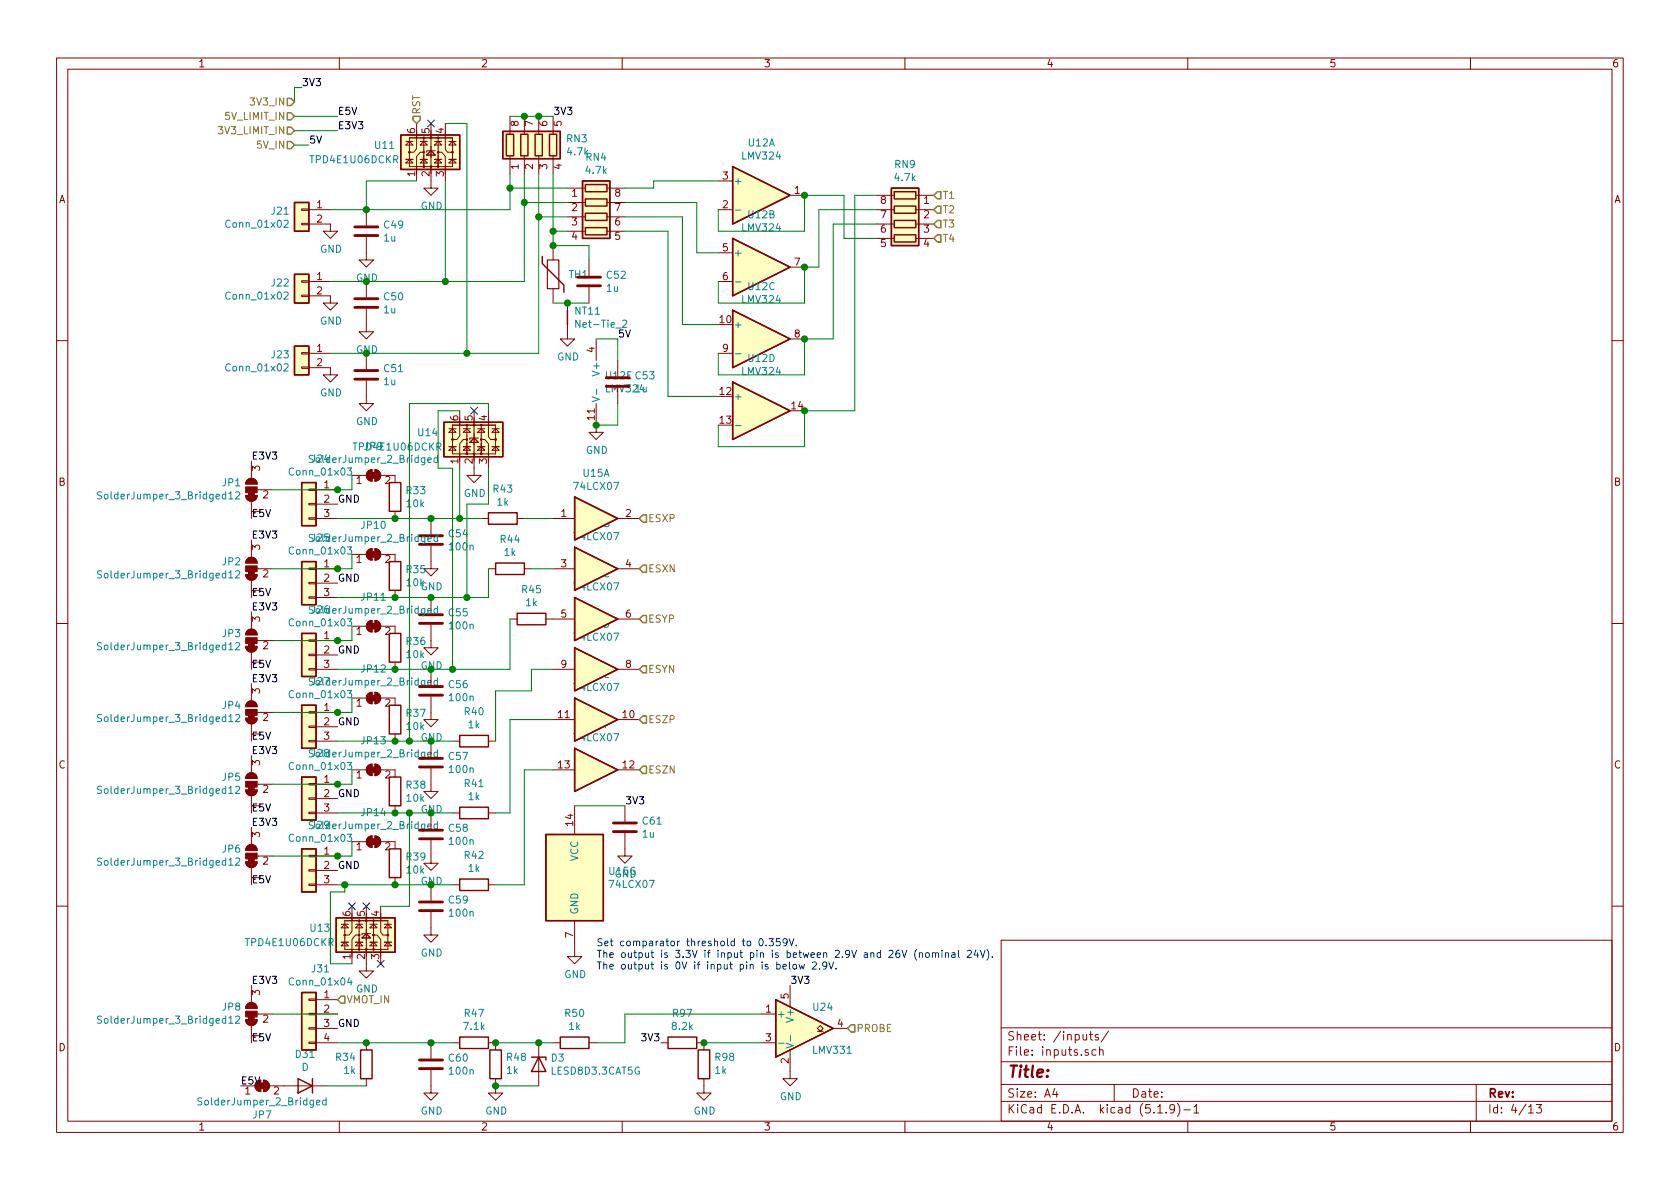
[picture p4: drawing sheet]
<svg xmlns="http://www.w3.org/2000/svg" width="297mm" height="210mm" viewBox="0 0 297 210" stroke-linecap="round" stroke-linejoin="round" font-family="sans-serif">
<g fill="none" stroke="#840000" stroke-width=".18">
<path d="M10 10.3h277v189.9h-277zM12 12.2h273v186.1h-273zM60 10.3v1.9M110 10.3v1.9M160 10.3v1.9M210 10.3v1.9M260 10.3v1.9M53.3 39.5h1.3v.2h-1.3zM53.3 37h1.3v.2h-1.3zM54.6 39.6h3.8v1.3h1.3l-1.3 1.3-1.3-1.3h1.3M54.6 37.1h3.8M64.8 37.1v2.8"/>
<path d="M71.8 28.2h1.2M71.8 25h1.2M72.4 28.2l.6 .6h-1.2zM72.4 25l.6 .6h-1.2zM72.4 24.4h7.6v5.1h-7.6zM73.7 23.1v3.2l-.5 .6h-.9M73.7 21.8v2.6M73.7 29.5v2.5M74.3 25.6l.6-.6 .7 .6zM74.3 28.2h1.3M74.3 25h1.3M74.9 26.9h-.6l-.6 .8v3"/>
<path d="M74.9 28.2l.7 .6h-1.3zM74.9 24.4v5.1M76.2 26.7l.8 .7h-1.6zM76.2 21.8v11.5h1.3l-1.3 1.2-1.3-1.2h1.3M76.8 28.2h1.3M76.8 25h1.3M77 26.7h-1.6v.2M77.3 26.9h.8l.6 .8v3M77.5 28.2l.6 .6h-1.3zM77.5 25l.6 .6h-1.3zM77.5 24.4v5.1M78.7 23.1v3.3l.4 .5h.9"/>
<path d="M78.7 21.8v2.6M78.7 29.5v2.5M79.4 28.2h1.2M79.4 25h1.2M80 28.2l.6 .6h-1.2zM80 25l.6 .6h-1.2zM90.2 20.6v3.1M90.2 27.6v3.1M92.7 20.6v3.1M92.7 27.6v3.1M95.2 20.6v3.1M95.2 27.6v3.1"/>
<path d="M97.8 20.6v3.1M97.8 27.6v3.1M100.3 33.3h3.2M100.3 35.8h3.2M100.3 38.3h3.2M107.3 33.3h3.2M107.3 35.8h3.2M107.3 38.3h3.2M127 37.1h2.5M127 32h2.5M139.7 34.5h2.5M154.9 34.5h3.2"/>
<path d="M154.9 37.1h3.2M154.9 39.6h3.2M161.9 34.5h3.2M161.9 37.1h3.2M161.9 39.6h3.2M53.3 52.2h1.3v.2h-1.3zM53.3 49.7h1.3v.2h-1.3zM54.6 52.3h3.8v1.3h1.3l-1.3 1.3-1.3-1.3h1.3M54.6 49.8h3.8M64.8 54.6v4.1h1.2l-1.2 1.2-1.3-1.2h1.3M64.8 41.9v4.1h1.2l-1.2 1.2-1.3-1.2h1.3M64.8 49.8v2.8"/>
<path d="M97.8 43.4v2.6M97.8 51v2.6M100.3 53.6v6.3h1.3l-1.3 1.3-1.2-1.3h1.2M100.3 40.9h3.2M104.1 46v2.8M104.1 50.8v2.8M105.4 59.9v3.8M107.3 40.9h3.2M127 44.7h2.5M127 49.8h2.5M139.7 47.2h2.5M139.7 59.9h2.5"/>
<path d="M154.9 42.2h3.2M161.9 42.2h3.2M10 60.2h2M53.3 64.9h1.3v.2h-1.3zM53.3 62.4h1.3v.2h-1.3zM54.6 65h3.8v1.3h1.3l-1.3 1.3-1.3-1.3h1.3M54.6 62.5h3.8M64.8 67.3v4.1h1.2l-1.2 1.2-1.3-1.2h1.3M64.8 62.5v2.8M79.4 79h1.2M79.4 75.8h1.2M80 79l.6 .6h-1.2z"/>
<path d="M80 75.8l.6 .6h-1.2zM80 75.2h7.6v5.1h-7.6zM81.3 73.9v3.2l-.5 .6h-.9M81.3 72.6v2.6M81.9 79h1.3M81.9 75.8h1.3M82.5 77.7h-.6l-.6 .8v3M82.5 79l.7 .6h-1.3zM82.5 75.8l.7 .6h-1.3zM82.5 75.2v5.1M83.1 78.2l.7-.7 .8 .7zM83.8 72.6v11.5h1.3l-1.3 1.2-1.3-1.2h1.3"/>
<path d="M84.5 76.4l.6-.6 .6 .6zM84.5 79h1.2M84.5 75.8h1.2M84.6 77.5h-1.5v.2M85 77.7h.7l.7 .8v3M85.1 79l.6 .6h-1.2zM85.1 75.2v5.1M86.4 73.9v3.3l.3 .5h.9M86.4 72.6v2.6M87 79h1.3M87 75.8h1.3M87.6 79l.7 .6h-1.3z"/>
<path d="M87.6 75.8l.7 .6h-1.3zM105.4 71.4v5h1.3l-1.3 1.3-1.3-1.3h1.3M109.2 63.7v2.8M109.2 68.6v2.8M127 62.5h2.5M285 60.2h2M43.4 87.6h2.1a1.02 1.02 0 0 1-1.1 1 1.02 1.02 0 0 1-1-1zM43.7 98.9a1.02 1.02 0 0 1 1.1-.3 1.02 1.02 0 0 1 .7 1h-2.1zM43.7 84.9a1.02 1.02 0 0 1 1.1-.3 1.02 1.02 0 0 1 .7 1h-2.1zM44.4 81.5v3.1M44.4 88.6v3.1M44.4 95.5v3"/>
<path d="M45.5 86.6h2.8M54.6 91.6h1.3v.2h-1.3zM54.6 86.5h1.3v.2h-1.3zM54.6 89h1.3v.3h-1.3zM55.9 86.6h3.8M55.9 89.1h3.8M55.9 91.7h3.8M62.2 98h2.6M62.2 84.1h2.6M65 97.4l.4-.3 .4-.1v2.1a1.03 1.03 0 0 1-.9-.6 1.03 1.03 0 0 1 .1-1.1zM65 83.4l.4-.3h.4v2a1.03 1.03 0 0 1-.9-.6 1.03 1.03 0 0 1 .1-1.1zM66.3 97a1.02 1.02 0 0 1 1 1 1.02 1.02 0 0 1-1 1.1z"/>
<path d="M66.3 83.1a1.02 1.02 0 0 1 1 1 1.02 1.02 0 0 1-1 1zM67.3 84.1h2.5v1.2M67.3 98h2.5v1.3M69.8 90.4v1.3M76.2 96.5v4.1h1.3l-1.3 1.2-1.3-1.2h1.3M76.2 91.7v2.8M81.3 80.3v2.5M85.1 91.7h1.3M86.4 80.3v2.5M91.4 91.7h1.3M97.8 91.7h3.8M109.2 91.7h3.8"/>
<path d="M10 110.3h2M43.4 114.3h2.1a1.02 1.02 0 0 1-1.1 1 1.02 1.02 0 0 1-1-1zM43.4 101.6h2.1a1.02 1.02 0 0 1-1.1 1 1.02 1.02 0 0 1-1-1zM43.7 111.6a1.02 1.02 0 0 1 1.1-.3 1.02 1.02 0 0 1 .7 1h-2.1zM44.4 102.6v3.1M44.4 108.2v3M44.4 115.3v3.1M45.5 100.6h2.8M45.5 113.3h2.8M54.6 105.5h1.3v.3h-1.3zM54.6 100.5h1.3v.2h-1.3zM54.6 103h1.3v.2h-1.3z"/>
<path d="M54.6 118.2h1.3v.3h-1.3zM54.6 113.2h1.3v.2h-1.3zM54.6 115.7h1.3v.2h-1.3zM55.9 100.6h3.8M55.9 103.1h3.8M55.9 105.7h3.8M55.9 113.3h3.8M55.9 115.8h3.8M55.9 118.4h3.8M62.2 110.7h2.6M65 110.1l.4-.3 .4-.1v2.1a1.03 1.03 0 0 1-.9-.6 1.03 1.03 0 0 1 .1-1.1zM66.3 109.7a1.02 1.02 0 0 1 1 1 1.02 1.02 0 0 1-1 1.1z"/>
<path d="M67.3 110.7h2.5v1.3M69.8 104.4v1.3M69.8 117.1v1.3M76.2 110.5v4h1.3l-1.3 1.3-1.3-1.3h1.3M76.2 105.7v2.8M76.2 118.4v2.8M86.4 100.6h1.2M90.2 109.5h1.2M92.7 100.6h1.3M96.5 109.5h5.1M97.8 100.6h3.8M97.8 118.4h3.8"/>
<path d="M109.2 100.6h3.8M109.2 118.4h3.8M109.2 109.5h3.8M285 110.3h2M43.4 139.7h2.1a1.02 1.02 0 0 1-1.1 1 1.02 1.02 0 0 1-1-1zM43.4 127h2.1a1.02 1.02 0 0 1-1.1 1 1.02 1.02 0 0 1-1-1zM43.7 124.3a1.02 1.02 0 0 1 1.1-.3 1.02 1.02 0 0 1 .7 1h-2.1zM43.8 136.9a1.03 1.03 0 0 1 1.1-.2 1.03 1.03 0 0 1 .6 1h-2.1l.1-.4zM44.4 120.9v3M44.4 128v3.1M44.4 133.6v3M45.5 126h2.8"/>
<path d="M45.5 138.7h2.8M54.6 130.9h1.3v.3h-1.3zM54.6 125.9h1.3v.2h-1.3zM54.6 128.4h1.3v.2h-1.3zM54.6 138.6h1.3v.2h-1.3zM55.9 126h3.8M55.9 128.5h3.8M55.9 131.1h3.8M55.9 138.7h3.8M62.2 136.1h2.6M62.2 123.4h2.6M65 135.5l.4-.3 .4-.1v2.1a1.03 1.03 0 0 1-.9-.6 1.03 1.03 0 0 1 .1-1.1z"/>
<path d="M65 122.8l.4-.3 .4-.1v2.1a1.03 1.03 0 0 1-.9-.6 1.03 1.03 0 0 1 .1-1.1zM66.3 135.1a1.02 1.02 0 0 1 1 1 1.02 1.02 0 0 1-1 1.1zM66.3 122.4a1.02 1.02 0 0 1 1 1 1.02 1.02 0 0 1-1 1.1zM67.3 123.4h2.5v1.3M67.3 136.1h2.5v1.3M69.8 129.8v1.3M76.2 123.2v4h1.3l-1.3 1.3-1.3-1.3h1.3M76.2 135.9v4h1.3l-1.3 1.3-1.3-1.3h1.3M76.2 131.1v2.8M80 131.1h1.3M86.4 131.1h1.2M97.8 136.1h3.8"/>
<path d="M97.8 127.2h3.8M109.2 136.1h3.8M109.2 127.2h3.8M43.4 152.4h2.1a1.02 1.02 0 0 1-1.1 1 1.02 1.02 0 0 1-1-1zM43.7 149.7a1.02 1.02 0 0 1 1.1-.3 1.02 1.02 0 0 1 .7 1h-2.1zM44.4 140.7v3.1M44.4 146.3v3M44.4 153.4v3.1M45.5 151.4h2.8M54.6 143.6h1.3v.3h-1.3zM54.6 141.1h1.3v.2h-1.3zM54.6 156.3h1.3v.3h-1.3z"/>
<path d="M54.6 151.3h1.3v.2h-1.3zM54.6 153.8h1.3v.2h-1.3zM55.9 141.2h3.8M55.9 143.8h3.8M55.9 151.4h3.8M55.9 153.9h3.8M55.9 156.5h3.8M62.2 148.8h2.6M65 148.2l.4-.3 .4-.1v2.1a1.03 1.03 0 0 1-.9-.6 1.03 1.03 0 0 1 .1-1.1zM66.3 147.8a1.02 1.02 0 0 1 1 1 1.02 1.02 0 0 1-1 1.1zM67.3 148.8h2.5v1.3M69.8 142.5v1.3"/>
<path d="M69.8 155.2v1.3M76.2 148.6v4h1.3l-1.3 1.3-1.3-1.3h1.3M76.2 143.8v2.8M76.2 156.5v2.8M80 143.8h1.3M80 156.5h1.3M86.4 143.8h1.2M86.4 156.5h1.2M101.6 142.5v5.1M110.5 147.3v4.1h1.3l-1.3 1.2-1.3-1.2h1.3M110.5 142.5v2.8M10 160.2h2"/>
<path d="M43.8 177.5a1.03 1.03 0 0 1 1.1-.1 1.03 1.03 0 0 1 .6 .9h-2.1l.1-.4zM44.4 174.2v3.1M45.5 179.3h2.8M54.6 176.7h1.3v.2h-1.3zM54.6 179.2h1.3v.2h-1.3zM55.9 179.3h3.8M55.9 176.8h3.8M60.3 166.6h1.3M60.3 163.4h1.3M61 166.6l.6 .7h-1.3zM61 163.4l.6 .7h-1.3zM61 162.8h7.6v5.1h-7.6z"/>
<path d="M62.2 161.5v3.2l-.5 .6h-.9M62.2 160.3v2.5M62.2 167.9v2.5M62.9 166.6h1.2M62.9 163.4h1.2M63.5 165.3h-.6l-.7 .8v3.1M63.5 166.6l.6 .7h-1.2zM63.5 163.4l.6 .7h-1.2zM63.5 162.8v5.1M64.8 160.3v11.4h1.2l-1.2 1.3-1.3-1.3h1.3M64.8 165.1l.7 .8h-1.5zM65.4 164.1l.6-.7 .7 .7z"/>
<path d="M65.4 166.6h1.3M65.4 163.4h1.3M65.5 165.1h-1.5v.2M65.9 165.3h.8l.6 .8v3.1M66 166.6l.7 .7h-1.3zM66 162.8v5.1M67.3 161.5v3.3l.4 .5h.9M67.3 160.3v2.5M67.3 167.9v2.5M67.9 166.6h1.3M67.9 163.4h1.3M68.6 166.6l.6 .7h-1.3z"/>
<path d="M68.6 163.4l.6 .7h-1.3zM76.2 161.3v4h1.3l-1.3 1.3-1.3-1.3h1.3M101.6 162.8v6.4h1.3l-1.3 1.2-1.3-1.2h1.3M134.6 179.3h2.6M139.7 174.2v3.8M177 166.3h108v32h-108zM285 160.2h2M43.4 180.3h2.1a1.02 1.02 0 0 1-1.1 1.1 1.02 1.02 0 0 1-1-1.1zM44.4 181.4v3M45.3 191.4l.4-.3 .4-.1v2a1.03 1.03 0 0 1-.9-.6 1.03 1.03 0 0 1 .1-1zM46.6 191a1.02 1.02 0 0 1 1 1 1.02 1.02 0 0 1-1 1zM47.6 192h10.2"/>
<path d="M54.6 184.3h1.3v.2h-1.3zM54.6 181.7h1.3v.3h-1.3zM55.9 184.4h3.8M55.9 181.9h3.8M60 198.3v1.9M64.8 184.4v1.3M64.8 190.7v1.3M76.2 189.2v4.1h1.3l-1.3 1.3-1.3-1.3h1.3M76.2 184.4v2.8M80 184.4h1.3M86.4 184.4h1.2v1.3M87.6 190.7v2.6h1.3l-1.3 1.3-1.2-1.3h1.2"/>
<path d="M95.2 184.4v7.6M97.8 184.4h1.3M104.1 184.4h1.3M110 198.3v1.9M116.8 184.4h1.3M123.2 184.4h1.3v1.3M124.5 190.7v2.6h1.2l-1.2 1.3-1.3-1.3h1.3M134.6 184.4h2.6M139.7 185.7v5h1.3l-1.3 1.3-1.3-1.3h1.3M144.5 182.4h.5l-.5-.5 .5-.5 .5 .5-.5 .5h.5M147.3 181.9h2.6M160 198.3v1.9"/>
<path d="M177 194.8h108M177 191.8h108M177 187.8h108M177 181.8h108M186.5 192.5l-.4 1h1M186.8 193v1M191.5 182.9l.1 .9 .3 .1 .2-.1M192.1 182.9v1M192.6 182.9h.6M192.8 182.4v1.3l.4 .2M193.8 185.7l-.5-.1-.2 .3v.6l.2 .1 .5-.1M194.2 183l-.4-.1-.2 .2 .1 .3 .5 .1v.3h-.6"/>
<path d="M194.4 185.7l.2-.1 .4 .1v.9M194.4 185.1v1.5M196 182.3l-1.3 2M197 191.8v3M204.7 196.8h.8M206.2 196.7v.1M207.7 196l-.1 .1a.48 .48 0 0 1-.6 .1l-.2-.2 .2-.6a.48 .48 0 0 1 .6 .1 1.27 1.27 0 0 1-.2 1.2l-.4 .1M208.2 195.1a1.71 1.71 0 0 1 0 2.3M209.3 196.3h1.2M210 198.3v1.9M211.1 195.8l.4-.5v1.5M211.1 196.8h.9"/>
<path d="M260 198.3v1.9M261 191.8v6.5M270.3 195.8l.4-.5v1.5M270.3 196.8h.8M271.6 195.3h.9l-.4 .6 .4 .1v.7l-.2 .1-.7-.1"/>
<circle cx="72.4" cy="26.9" r=".13"/>
<circle cx="74.9" cy="29.5" r=".13"/>
<circle cx="74.9" cy="26.9" r=".13"/>
<circle cx="74.9" cy="24.4" r=".13"/>
<circle cx="76.2" cy="24.4" r=".13"/>
<circle cx="76.2" cy="29.5" r=".13"/>
<circle cx="77.5" cy="29.5" r=".13"/>
<circle cx="77.5" cy="26.9" r=".13"/>
<circle cx="77.5" cy="24.4" r=".13"/>
<circle cx="80" cy="26.9" r=".13"/>
<circle cx="80" cy="77.7" r=".13"/>
<circle cx="82.5" cy="75.2" r=".13"/>
<circle cx="82.5" cy="77.7" r=".13"/>
<circle cx="83.8" cy="75.2" r=".13"/>
<circle cx="85.1" cy="75.2" r=".13"/>
<circle cx="85.1" cy="77.7" r=".13"/>
<circle cx="87.6" cy="77.7" r=".13"/>
<circle cx="82.5" cy="80.3" r=".13"/>
<circle cx="83.8" cy="80.3" r=".13"/>
<circle cx="85.1" cy="80.3" r=".13"/>
<circle cx="61" cy="165.3" r=".13"/>
<circle cx="63.5" cy="167.9" r=".13"/>
<circle cx="63.5" cy="165.3" r=".13"/>
<circle cx="63.5" cy="162.8" r=".13"/>
<circle cx="64.8" cy="167.9" r=".13"/>
<circle cx="64.8" cy="162.8" r=".13"/>
<circle cx="66" cy="167.9" r=".13"/>
<circle cx="66" cy="165.3" r=".13"/>
<circle cx="66" cy="162.8" r=".13"/>
<circle cx="68.6" cy="165.3" r=".13"/>
</g>
<g fill="#ffffc2" stroke="#ffffc2" stroke-width=".18">
<path d="M53.3 99.3h2.6v7.6h-2.6z"/>
<path d="M129.5 29.5l10.2 5-10.2 5.1z"/>
<path d="M129.5 42.2l10.2 5-10.2 5.1z"/>
<path d="M129.5 54.9l10.2 5-10.2 5.1z"/>
<path d="M129.5 67.6l10.2 5-10.2 5.1z"/>
<path d="M53.3 85.3h2.6v7.7h-2.6z"/>
<path d="M53.3 112h2.6v7.6h-2.6z"/>
<path d="M53.3 124.7h2.6v7.6h-2.6z"/>
<path d="M53.3 137.4h2.6v7.6h-2.6z"/>
<path d="M53.3 150.1h2.6v7.6h-2.6z"/>
<path d="M137.2 176.8l10.1 5.1-10.1 5z"/>
<path d="M157.6 33.3h4.8v10.1h-4.8z"/>
<path d="M52.1 48.5h2.5v5.1h-2.5z"/>
<path d="M52.1 35.8h2.5v5.1h-2.5z"/>
<path d="M52.1 61.2h2.5v5.1h-2.5z"/>
<path d="M70.9 23.9h10.4v6.1h-10.4z"/>
<path d="M88.9 23.2h10.2v4.9h-10.2z"/>
<path d="M103 32h4.8v10.2h-4.8z"/>
<path d="M53.3 175.5h2.6v10.2h-2.6z"/>
<path d="M96.5 147.6h10.2v15.2h-10.2z"/>
<path d="M59.4 162.3h10.4v6.1h-10.4z"/>
<path d="M78.5 74.7h10.4v6.1h-10.4z"/>
<path d="M101.6 132.3l7.6 3.8-7.6 3.8z"/>
<path d="M101.6 123.4l7.6 3.8-7.6 3.9z"/>
<path d="M101.6 114.5l7.6 3.9-7.6 3.8z"/>
<path d="M101.6 105.7l7.6 3.8-7.6 3.8z"/>
<path d="M101.6 96.8l7.6 3.8-7.6 3.8z"/>
<path d="M101.6 87.9l7.6 3.8-7.6 3.8z"/>
</g>
<g fill="none" stroke="#840000" stroke-width=".25">
<path d="M52.1 35.8h2.5v5.1h-2.5zM70.9 23.9h10.4v6.1h-10.4zM88.9 23.2h10.2v4.9h-10.2zM89.5 23.7h1.3v3.9h-1.3zM92.1 23.7h1.2v3.9h-1.2zM94.6 23.7h1.3v3.9h-1.3zM97.2 23.7h1.2v3.9h-1.2zM103 32h4.8v10.2h-4.8zM103.5 32.6h3.8v1.3h-3.8zM103.5 35.2h3.8v1.2h-3.8zM103.5 37.7h3.8v1.3h-3.8zM129.5 29.5l10.2 5-10.2 5.1z"/>
<path d="M157.6 33.3h4.8v10.1h-4.8zM158.1 33.9h3.8v1.3h-3.8zM158.1 36.4h3.8v1.3h-3.8zM158.1 39h3.8v1.3h-3.8zM52.1 48.5h2.5v5.1h-2.5zM95.9 45.3v1.3l3.8 3.8v1.3M100.3 54.9v2.5M103.5 40.3h3.8v1.2h-3.8zM129.5 42.2l10.2 5-10.2 5.1zM129.5 54.9l10.2 5-10.2 5.1zM158.1 41.5h3.8v1.3h-3.8zM52.1 61.2h2.5v5.1h-2.5z"/>
<path d="M78.5 74.7h10.4v6.1h-10.4zM129.5 67.6l10.2 5-10.2 5.1zM53.3 99.3h2.6v7.6h-2.6zM53.3 85.3h2.6v7.7h-2.6zM68.8 99.3h2.1v5.1h-2.1zM68.8 85.3h2.1v5.1h-2.1zM86.4 90.7h5v2h-5zM87.6 99.6h5.1v2h-5.1zM101.6 96.8l7.6 3.8-7.6 3.8zM101.6 87.9l7.6 3.8-7.6 3.8zM53.3 112h2.6v7.6h-2.6zM68.8 112h2.1v5.1h-2.1z"/>
<path d="M91.4 108.5h5.1v2h-5.1zM101.6 114.5l7.6 3.9-7.6 3.8zM101.6 105.7l7.6 3.8-7.6 3.8zM53.3 124.7h2.6v7.6h-2.6zM53.3 137.4h2.6v7.6h-2.6zM68.8 137.4h2.1v5.1h-2.1zM68.8 124.7h2.1v5.1h-2.1zM81.3 130h5.1v2.1h-5.1zM101.6 132.3l7.6 3.8-7.6 3.8zM101.6 123.4l7.6 3.8-7.6 3.9zM53.3 150.1h2.6v7.6h-2.6zM68.8 150.1h2.1v5.1h-2.1z"/>
<path d="M81.3 155.4h5.1v2.1h-5.1zM81.3 142.7h5.1v2.1h-5.1zM96.5 147.6h10.2v15.2h-10.2zM53.3 175.5h2.6v10.2h-2.6zM59.4 162.3h10.4v6.1h-10.4zM137.2 176.8l10.1 5.1-10.1 5zM52.7 190.7l2.5 1.3-2.5 1.3zM55.2 190.7v2.6M63.8 185.7h2v5h-2zM81.3 183.4h5.1v2h-5.1zM86.6 185.7h2v5h-2zM94 186.9h2.5v.5"/>
<path d="M95.2 186.9l1.3 2.6h-2.5zM99.1 183.4h5v2h-5zM118.1 183.4h5.1v2h-5.1zM123.4 185.7h2.1v5h-2.1z"/>
</g>
<g fill="none" stroke="#008484" stroke-width=".18">
<path d="M50.2 39.1l.5-.2 .3 .4-.1 .2-.7 .7h.8M130 37.2h1M50.2 51.8l.5-.2 .3 .4-.1 .2-.7 .7h.8M102.5 56.6v1.3l-.7-1.3v1.3M110.1 56.7l.5-.1 .2 .4v.2l-.8 .7h.8M130 49.9h1M50.2 64.5l.5-.2 .3 .4-.1 .2-.7 .7h.8M104.7 70.2l1.3 .4-1.3 .4M105.5 68.8v1M130 62.6h1M130 75.3h1M18 87h-.5l-.2 .1-.1 .2 .1 .2 .5 .2 .2 .3-.3 .2h-.5"/>
<path d="M40.5 87.3l.3-.3v1.2M40.5 88.2h.7M41.7 87.1l.4-.1 .3 .3-.8 .9h.8M61.4 96.7h.8l-.4 .5 .3 .1v.6l-.5 .1-.2-.1M61.4 82.7h.8l-.4 .5 .3 .2v.6h-.5l-.2-.1M75.6 95.3l.7-.1-.1-.2-.4-.1-.2 .2 .1 .6h.5M75.6 81.4l.7-.2-.1-.2-.4-.1-.2 .2 .1 .6h.5M77.3 95l-.3-.1-.3 .2 .2 .6h.4M77.3 81l-.3-.1-.3 .3 .2 .5h.4M77.3 80.5v1.3M77.3 94.5v1.3M18 113.7l-.5-.1-.2 .2-.1 .2 .1 .2 .5 .2 .2 .3-.3 .2h-.5"/>
<path d="M18 101l-.5-.1-.2 .2-.1 .2 .1 .2 .5 .2 .2 .3-.3 .2h-.5M40.5 114l.3-.4v1.3M40.5 101.3l.3-.4v1.3M40.5 114.9h.7M40.5 102.2h.7M41.7 113.8l.4-.2 .3 .4-.8 .9h.8M41.7 101.1l.4-.2 .3 .4-.8 .9h.8M61.4 109.4h.8l-.4 .5 .3 .1v.6l-.5 .1-.2-.1M75.6 108l.7-.1-.1-.2-.4-.1-.2 .2 .1 .6h.5M77.3 107.7l-.3-.1-.3 .2 .2 .6h.4M77.3 107.2v1.3M77.3 119.9v1.3"/>
<path d="M18 139.1l-.5-.1-.2 .2-.1 .2 .1 .2 .5 .2 .2 .3-.3 .2h-.5M18 126.4l-.5-.1-.2 .2-.1 .2 .1 .2 .5 .2 .2 .3-.3 .2h-.5M40.5 139.4l.3-.4v1.3M40.5 126.7l.3-.4v1.3M40.5 127.6h.7M41.7 139.2l.4-.2 .3 .4-.8 .9h.8M41.7 126.5l.4-.2 .3 .4-.8 .9h.8M61.4 122.1h.8l-.4 .5 .3 .1v.6l-.5 .1-.2-.1M61.4 134.8h.8l-.4 .5 .3 .1v.6l-.5 .1-.2-.1M75.6 133.4l.7-.1-.1-.2-.4-.1-.2 .2 .1 .6h.5M75.6 120.7l.7-.1-.1-.2-.4-.1-.2 .2 .1 .6h.5M77.3 133.1l-.3-.1-.3 .2 .2 .6h.4"/>
<path d="M77.3 120.4l-.3-.1-.3 .2 .2 .6h.4M77.3 132.6v1.3M18 151.8l-.5-.1-.2 .2-.1 .2 .1 .2 .5 .2 .2 .3-.3 .2h-.5M40.5 152.1l.3-.4v1.3M40.5 153h.7M40.5 140.3h.7M41.7 151.9l.4-.2 .3 .4-.8 .9h.8M61.4 147.5h.8l-.4 .5 .3 .1v.6l-.5 .1-.2-.1M75.6 146.1l.7-.1-.1-.2-.4-.1-.2 .2 .1 .6h.5M77.3 145.8l-.3-.1-.3 .2 .2 .6h.4M77.3 145.3v1.3M107.8 153.4v1l.3 .2h.2l.2-.2v-1"/>
<path d="M18 179.8l-.5-.1-.2 .1-.1 .2 .1 .2 .5 .2 .2 .3-.3 .2h-.5M41.7 179.8l.4-.1 .3 .3-.8 .9h.8M61.8 172.9l-.3 .9h.8M62.1 173.3v.9M35.7 194.2l-.5-.1-.2 .2v.3l.6 .3 .1 .3-.2 .2-.5-.1M40.5 180l.3-.3v1.2M40.5 180.9h.7M56 195l.6-.1-.1-.3h-.4l-.1 .1v.6h.5M57.7 194.6h-.4l-.3 .2 .2 .5h.5M57.7 194.1v1.3M137.6 184.5h1M139 184.5l1.3 .4-1.3 .4"/>
<path d="M139.8 183.1v1"/>
</g>
<g fill="none" stroke="#840000" stroke-width=".51">
<path d="M62.7 41.7h4.1M62.7 40.1h4.1M62.7 54.4h4.1M62.7 52.8h4.1M102.1 50.5h4.1M102.1 49h4.1M62.7 67.1h4.1M62.7 65.5h4.1M107.2 68.3h4.1M107.2 66.8h4.1M74.2 96.3h4M74.2 94.7h4"/>
<path d="M74.2 110.2h4M74.2 108.7h4M74.2 122.9h4M74.2 121.4h4M74.2 135.6h4M74.2 134.1h4M74.2 159.5h4M74.2 148.3h4M74.2 146.8h4M108.5 147.1h4M108.5 145.5h4M74.2 161h4"/>
<path d="M74.2 189h4M74.2 187.4h4"/>
</g>
<g fill="#840000" stroke="#840000" stroke-width=".18">
<path d="M45.3 191.4l.4-.3 .4-.1v2a1.03 1.03 0 0 1-.9-.6 1.03 1.03 0 0 1 .1-1z"/>
<path d="M46.6 191a1.02 1.02 0 0 1 1 1 1.02 1.02 0 0 1-1 1z"/>
<path d="M45.8 191.5h1.1v1h-1.1z"/>
<path d="M65 148.2l.4-.3 .4-.1v2.1a1.03 1.03 0 0 1-.9-.6 1.03 1.03 0 0 1 .1-1.1z"/>
<path d="M66.3 147.8a1.02 1.02 0 0 1 1 1 1.02 1.02 0 0 1-1 1.1z"/>
<path d="M65.5 148.3h1v1h-1z"/>
<path d="M65 135.5l.4-.3 .4-.1v2.1a1.03 1.03 0 0 1-.9-.6 1.03 1.03 0 0 1 .1-1.1z"/>
<path d="M66.3 135.1a1.02 1.02 0 0 1 1 1 1.02 1.02 0 0 1-1 1.1z"/>
<path d="M65.5 135.6h1v1h-1z"/>
<path d="M65 122.8l.4-.3 .4-.1v2.1a1.03 1.03 0 0 1-.9-.6 1.03 1.03 0 0 1 .1-1.1z"/>
<path d="M66.3 122.4a1.02 1.02 0 0 1 1 1 1.02 1.02 0 0 1-1 1.1z"/>
<path d="M65.5 122.9h1v1h-1z"/>
<path d="M65 110.1l.4-.3 .4-.1v2.1a1.03 1.03 0 0 1-.9-.6 1.03 1.03 0 0 1 .1-1.1z"/>
<path d="M66.3 109.7a1.02 1.02 0 0 1 1 1 1.02 1.02 0 0 1-1 1.1z"/>
<path d="M65.5 110.2h1v1h-1z"/>
<path d="M65 97.4l.4-.3 .4-.1v2.1a1.03 1.03 0 0 1-.9-.6 1.03 1.03 0 0 1 .1-1.1z"/>
<path d="M66.3 97a1.02 1.02 0 0 1 1 1 1.02 1.02 0 0 1-1 1.1z"/>
<path d="M65.5 97.5h1v1h-1z"/>
<path d="M65 83.4l.4-.3h.4v2a1.03 1.03 0 0 1-.9-.6 1.03 1.03 0 0 1 .1-1.1z"/>
<path d="M66.3 83.1a1.02 1.02 0 0 1 1 1 1.02 1.02 0 0 1-1 1z"/>
<path d="M65.5 83.6h1v1h-1z"/>
<path d="M43.4 180.3h2.1a1.02 1.02 0 0 1-1.1 1.1 1.02 1.02 0 0 1-1-1.1z"/>
<path d="M43.8 177.5a1.03 1.03 0 0 1 1.1-.1 1.03 1.03 0 0 1 .6 .9h-2.1l.1-.4z"/>
<path d="M43.9 179.8h1.1v.5h-1.1z"/>
<path d="M43.4 178.8h2.1v1h-2.1z"/>
<path d="M43.4 152.4h2.1a1.02 1.02 0 0 1-1.1 1 1.02 1.02 0 0 1-1-1z"/>
<path d="M43.7 149.7a1.02 1.02 0 0 1 1.1-.3 1.02 1.02 0 0 1 .7 1h-2.1z"/>
<path d="M43.9 151.9h1.1v.5h-1.1z"/>
<path d="M43.4 150.9h2.1v1h-2.1z"/>
<path d="M43.4 139.7h2.1a1.02 1.02 0 0 1-1.1 1 1.02 1.02 0 0 1-1-1z"/>
<path d="M43.8 136.9a1.03 1.03 0 0 1 1.1-.2 1.03 1.03 0 0 1 .6 1h-2.1l.1-.4z"/>
<path d="M43.9 139.2h1.1v.5h-1.1z"/>
<path d="M43.4 138.2h2.1v1h-2.1z"/>
<path d="M43.4 127h2.1a1.02 1.02 0 0 1-1.1 1 1.02 1.02 0 0 1-1-1z"/>
<path d="M43.7 124.3a1.02 1.02 0 0 1 1.1-.3 1.02 1.02 0 0 1 .7 1h-2.1z"/>
<path d="M43.9 126.5h1.1v.5h-1.1z"/>
<path d="M43.4 125.5h2.1v1h-2.1z"/>
<path d="M43.4 114.3h2.1a1.02 1.02 0 0 1-1.1 1 1.02 1.02 0 0 1-1-1z"/>
<path d="M43.7 111.6a1.02 1.02 0 0 1 1.1-.3 1.02 1.02 0 0 1 .7 1h-2.1z"/>
<path d="M43.9 113.8h1.1v.5h-1.1z"/>
<path d="M43.4 112.8h2.1v1h-2.1z"/>
<path d="M43.4 101.6h2.1a1.02 1.02 0 0 1-1.1 1 1.02 1.02 0 0 1-1-1z"/>
<path d="M43.7 98.9a1.02 1.02 0 0 1 1.1-.3 1.02 1.02 0 0 1 .7 1h-2.1z"/>
<path d="M43.9 101.1h1.1v.5h-1.1z"/>
<path d="M43.4 100.1h2.1v1h-2.1z"/>
<path d="M43.4 87.6h2.1a1.02 1.02 0 0 1-1.1 1 1.02 1.02 0 0 1-1-1z"/>
<path d="M43.7 84.9a1.02 1.02 0 0 1 1.1-.3 1.02 1.02 0 0 1 .7 1h-2.1z"/>
<path d="M43.9 87.1h1.1v.5h-1.1z"/>
<path d="M43.4 86.1h2.1v1h-2.1z"/>
</g>
<path d="M96.8 46h2v5h-2z" fill="none" stroke="#840000" stroke-width=".2"/>
<g fill="none" stroke="#008400" stroke-width=".18">
<path d="M53.3 15.5h-1.2v2.5M52.1 20.6h7.6M52.1 23.1h7.6M52.1 25.6h2.5M73.7 32h-8.9v5.1M78.7 21.8h3.8v40.7M78.7 32v17.8M90.2 20.6h7.6M90.2 30.7v6.4h-31.8M90.2 33.3h10.1M92.7 30.7v19.1h-34.3M92.7 35.8h7.6"/>
<path d="M95.2 38.3h5.1M95.2 30.7v31.8h-36.8M97.8 30.7v12.7h6.3v2.6M110.5 35.8h12.7v8.9h3.8M110.5 38.3h10.1v19.1h6.4M127 37.1v3.8h15.2v-6.4h7v7.7h5.7M127 32h-11.4v1.3h-5.1M154.9 37.1h-10.1v10.1h-2.6v6.4h-15.2v-3.8M154.9 39.6h-7.6v20.3h-5.1v6.4h-15.2v-3.8M154.9 34.5h-3.8v38.1h-8.9v6.4h-15.2v-3.8M97.8 53.6h6.3M97.8 40.9h2.5"/>
<path d="M105.4 59.9h3.8v3.8M110.5 40.9h7.6v29.2h8.9M81.3 72.6h-3.8v10.2h2.5v35.6M86.4 72.6v-1.2h-14v59.7M109.2 71.4v3.8h-3.8M59.7 91.7h25.4M62.2 84.1v2.5h-13.9M62.2 98v2.6h-13.9M81.3 82.8v8.9M86.4 82.8v6.3h-3.9v16.6M92.7 91.7h5.1M62.2 110.7v2.6h-13.9"/>
<path d="M86.4 100.6v5.1h-26.7M90.2 109.5v8.9h-30.5M94 100.6h3.8M97.8 118.4h-3.8v3.8h-6.4v8.9M59.7 131.1h20.3M62.2 123.4v2.6h-13.9M62.2 136.1v2.6h-13.9M97.8 136.1h-5.1v20.4h-5.1M97.8 127.2h-7.6v16.6h-2.6M59.7 156.5h20.3M59.7 143.8h20.3M61 156.5v1.2h-2.6v12.7h3.8"/>
<path d="M62.2 148.8v2.6h-13.9M72.4 143.8v16.5h-5.1M101.6 142.5h8.9M48.3 179.3h11.4M134.6 179.3h-24.1v5.1h-5.1M57.8 192h7M59.7 184.4h20.3M87.6 184.4h10.2M87.6 192h7.6M124.5 184.4h10.1"/>
</g>
<g fill="none" stroke="#848400" stroke-width=".25">
<path d="M50.8 17.4h.6l.7 .6-.7 .7h-.6zM50.8 19.9h.6l.7 .7-.7 .6h-.6zM50.8 22.5h.6l.7 .6-.7 .6h-.6zM50.8 25h.6l.7 .6-.7 .7h-.6zM73 20.6h1.3v.6l-.6 .6-.7-.6zM165.7 33.9h.7v1.3h-.7l-.6-.7zM165.7 36.4h.7v1.3h-.7l-.6-.6zM165.7 39h.7v1.3h-.7l-.6-.7zM165.7 41.5h.7v1.3h-.7l-.6-.6zM113.7 91.1h.6v1.2h-.6l-.7-.6zM113.7 99.9h.6v1.3h-.6l-.7-.6zM113.7 108.8h.6v1.3h-.6l-.7-.6z"/>
<path d="M113.7 117.7h.6v1.3h-.6l-.7-.6zM113.7 126.6h.6v1.3h-.6l-.7-.7zM113.7 135.5h.6v1.3h-.6l-.7-.7zM59.7 176.8l.6-.7h.7v1.3h-.7zM150.5 181.2h.6v1.3h-.6l-.6-.6z"/>
</g>
<g fill="none" stroke="#0000c2" stroke-width=".18">
<path d="M134.3 166.1l.2-.1a.67 .67 0 0 1 .4 .6 .67 .67 0 0 1-.4 .7l-.3-.5zM135.5 167.1v.2M136 166h.7l-.4 .5 .4 .1-.1 .6-.5 .1-.1-.2M137.9 166h-.6l-.1 .6 .2-.1 .5 .1v.5l-.2 .2-.5-.2M138.4 170.9l.6-.1v-.2l-.4-.1-.2 .2 .1 .6h.5M139.2 166.5l-.3 .3-.3-.1-.2-.2 .2-.4 .3-.1 .2 .1a.84 .84 0 0 1-.3 1.2h-.2M139.5 166l.5 1.3 .4-1.3M139.6 170.1v1.1l.2 .2M140.3 170.6l.3-.1 .2 .2-.1 .6-.3 .1-.2-.3zM140.8 167.1v.2M141.3 170.5l.2 .9 .3-.6 .2 .6 .2-.9M143.6 170.2l.5-.1 .2 .4v.2l-.7 .7h.7"/>
<path d="M144.9 171.2v.2M146.2 170.7l-.3 .2-.3-.1-.2-.1v-.3l.3-.3h.2l.3 .3a.88 .88 0 0 1-.3 .9l-.3 .1M146.5 170.1l.5 1.3 .4-1.3M147.8 171.2v.2M162.1 167.9a1.47 1.47 0 0 0 0 1.9M162.6 168.6l.1-.1h.3l.1 .8M162.6 168.5v.8M163.7 168.6l.2-.1 .4 .1v.5l-.1 .2h-.3l-.2-.1zM164.9 168.6l.1-.1h.4v.8M164.9 168.5v.8M165.4 168.7l.2-.2h.3v.8M166.5 168v.2"/>
<path d="M166.5 168.5v.8M167.2 168.6l.1-.1h.3l.1 .8M167.2 168.5v.8M168.3 168.5h.5l.1 .8M168.9 168.8h-.5l-.2 .2 .1 .3h.6M169.5 168v1.1l.1 .2M171 168.2l.5-.2 .3 .4-.1 .2-.7 .7h.8M172.5 168l-.3 .9h.8M172.8 168.5v.8M173.3 168l.5 1.3 .4-1.3M174.5 167.9a1.47 1.47 0 0 1 0 1.9M175.4 169.2v.1"/>
</g>
<g fill="#008400" stroke="#008400" stroke-width=".25">
<circle cx="59.7" cy="151.4" r=".51"/>
<circle cx="59.7" cy="113.3" r=".51"/>
<circle cx="59.7" cy="100.6" r=".51"/>
<circle cx="59.7" cy="138.7" r=".51"/>
<circle cx="59.7" cy="126" r=".51"/>
<circle cx="59.7" cy="86.6" r=".51"/>
<circle cx="105.4" cy="75.2" r=".51"/>
<circle cx="76.2" cy="184.4" r=".51"/>
<circle cx="76.2" cy="91.7" r=".51"/>
<circle cx="69.9" cy="91.7" r=".51"/>
<circle cx="69.9" cy="105.7" r=".51"/>
<circle cx="69.9" cy="118.4" r=".51"/>
<circle cx="69.9" cy="131.1" r=".51"/>
<circle cx="69.9" cy="143.8" r=".51"/>
<circle cx="69.9" cy="156.5" r=".51"/>
<circle cx="64.8" cy="184.4" r=".51"/>
<circle cx="97.8" cy="40.9" r=".51"/>
<circle cx="95.3" cy="38.3" r=".51"/>
<circle cx="97.8" cy="43.4" r=".51"/>
<circle cx="92.7" cy="35.8" r=".51"/>
<circle cx="90.2" cy="33.3" r=".51"/>
<circle cx="95.3" cy="20.6" r=".51"/>
<circle cx="92.7" cy="20.6" r=".51"/>
<circle cx="82.6" cy="62.5" r=".51"/>
<circle cx="78.7" cy="49.8" r=".51"/>
<circle cx="100.3" cy="53.6" r=".51"/>
<circle cx="142.2" cy="34.5" r=".51"/>
<circle cx="124.5" cy="184.4" r=".51"/>
<circle cx="142.2" cy="72.6" r=".51"/>
<circle cx="142.2" cy="59.9" r=".51"/>
<circle cx="142.2" cy="47.2" r=".51"/>
<circle cx="87.6" cy="192" r=".51"/>
<circle cx="95.3" cy="184.4" r=".51"/>
<circle cx="87.6" cy="184.4" r=".51"/>
<circle cx="72.4" cy="143.8" r=".51"/>
<circle cx="64.8" cy="37.1" r=".51"/>
<circle cx="61" cy="156.5" r=".51"/>
<circle cx="72.4" cy="131.1" r=".51"/>
<circle cx="80" cy="118.4" r=".51"/>
<circle cx="82.6" cy="105.7" r=".51"/>
<circle cx="81.3" cy="91.7" r=".51"/>
<circle cx="76.2" cy="105.7" r=".51"/>
</g>
<path d="M75.6 21.2l1.2 1.2M76.8 21.2l-1.2 1.2M83.2 72l1.2 1.2M84.4 72l-1.2 1.2M61.6 159.7l1.2 1.2M62.8 159.7l-1.2 1.2M64.2 159.7l1.2 1.2M65.4 159.7l-1.2 1.2M66.7 169.8l1.2 1.2M67.9 169.8l-1.2 1.2" fill="none" stroke="#000084" stroke-width=".18"/>
<text font-size="2.8" fill="#840000" x="178" y="190.5">Title:</text>
<g font-size="2.1" fill="#840000">
<text x="178" y="184">Sheet: /inputs/</text>
<text x="178" y="186.7">File: inputs.sch</text>
<text x="178" y="196.9">KiCad E.D.A. kicad (5.1.9)-1</text>
<text x="178" y="194.1">Size: A4</text>
<text x="200" y="194.1">Date:</text>
<text x="263" y="194.1">Rev:</text>
<text x="263" y="196.9">Id: 4/13</text>
</g>
<g font-size="1.8" fill="#840000">
<text x="35" y="11.9">1</text>
<text x="85" y="11.9">2</text>
<text x="135" y="11.9">3</text>
<text x="185" y="11.9">4</text>
<text x="235" y="11.9">5</text>
<text x="285" y="11.9">6</text>
<text x="73.4" y="23.6" transform="rotate(-90 73.4 23.6)">6</text>
<text x="75.9" y="23.6" transform="rotate(-90 75.9 23.6)">5</text>
<text x="78.5" y="23.6" transform="rotate(-90 78.5 23.6)">4</text>
<text x="91.7" y="22.3" transform="rotate(-90 91.7 22.3)">8</text>
<text x="94.2" y="22.3" transform="rotate(-90 94.2 22.3)">7</text>
<text x="96.8" y="22.3" transform="rotate(-90 96.8 22.3)">6</text>
<text x="99.3" y="22.3" transform="rotate(-90 99.3 22.3)">5</text>
<text x="91.7" y="29.9" transform="rotate(-90 91.7 29.9)">1</text>
<text x="94.2" y="29.9" transform="rotate(-90 94.2 29.9)">2</text>
<text x="96.8" y="29.9" transform="rotate(-90 96.8 29.9)">3</text>
<text x="99.3" y="29.9" transform="rotate(-90 99.3 29.9)">4</text>
<text x="10.4" y="35.9">A</text>
<text x="73.4" y="31.2" transform="rotate(-90 73.4 31.2)">1</text>
<text x="75.9" y="31.2" transform="rotate(-90 75.9 31.2)">2</text>
<text x="78.5" y="31.2" transform="rotate(-90 78.5 31.2)">3</text>
<text x="101.1" y="34.8">1</text>
<text x="108.7" y="34.8">8</text>
<text x="127.8" y="31.7">3</text>
<text x="140.5" y="34.3">1</text>
<text x="285.4" y="35.9">A</text>
<text x="56" y="36.8">1</text>
<text x="56" y="39.4">2</text>
<text x="101.1" y="37.3">2</text>
<text x="101.1" y="39.9">3</text>
<text x="108.7" y="39.9">6</text>
<text x="108.7" y="37.3">7</text>
<text x="127.8" y="36.8">2</text>
<text x="155.7" y="41.1">6</text>
<text x="155.7" y="38.6">7</text>
<text x="155.7" y="36.1">8</text>
<text x="163.3" y="36.1">1</text>
<text x="163.3" y="38.6">2</text>
<text x="163.3" y="41.1">3</text>
<text x="101.1" y="42.4">4</text>
<text x="108.7" y="42.4">5</text>
<text x="127.8" y="44.4">5</text>
<text x="140.5" y="47">7</text>
<text x="155.7" y="43.7">5</text>
<text x="163.3" y="43.7">4</text>
<text x="56" y="49.5">1</text>
<text x="56" y="52.1">2</text>
<text x="127.8" y="49.5">6</text>
<text x="127.3" y="57.1">10</text>
<text x="140.5" y="59.7">8</text>
<text x="56" y="62.2">1</text>
<text x="56" y="64.8">2</text>
<text x="105.2" y="62.3" transform="rotate(-90 105.2 62.3)">4</text>
<text x="127.8" y="62.2">9</text>
<text x="127.3" y="69.8">12</text>
<text x="81" y="74.4" transform="rotate(-90 81 74.4)">6</text>
<text x="83.6" y="74.4" transform="rotate(-90 83.6 74.4)">5</text>
<text x="86.1" y="74.4" transform="rotate(-90 86.1 74.4)">4</text>
<text x="105.2" y="74.2" transform="rotate(-90 105.2 74.2)">11</text>
<text x="127.3" y="74.9">13</text>
<text x="140" y="72.4">14</text>
<text x="46" y="83.3" transform="rotate(-90 46 83.3)">3</text>
<text x="81" y="82" transform="rotate(-90 81 82)">1</text>
<text x="83.6" y="82" transform="rotate(-90 83.6 82)">2</text>
<text x="86.1" y="82" transform="rotate(-90 86.1 82)">3</text>
<text x="10.4" y="85.9">B</text>
<text x="46.5" y="88.1">2</text>
<text x="57.3" y="86.4">1</text>
<text x="57.3" y="88.9">2</text>
<text x="63" y="85.6">1</text>
<text x="68.1" y="85.6">2</text>
<text x="285.4" y="85.9">B</text>
<text x="57.3" y="91.4">3</text>
<text x="99.2" y="91.4">1</text>
<text x="110.6" y="91.4">2</text>
<text x="46" y="97.3" transform="rotate(-90 46 97.3)">3</text>
<text x="57.3" y="100.3">1</text>
<text x="63" y="99.6">1</text>
<text x="68.1" y="99.6">2</text>
<text x="99.2" y="100.3">3</text>
<text x="110.6" y="100.3">4</text>
<text x="46.5" y="102.1">2</text>
<text x="57.3" y="102.9">2</text>
<text x="57.3" y="105.4">3</text>
<text x="46" y="110" transform="rotate(-90 46 110)">3</text>
<text x="57.3" y="113">1</text>
<text x="63" y="112.3">1</text>
<text x="68.1" y="112.3">2</text>
<text x="99.2" y="109.2">5</text>
<text x="110.6" y="109.2">6</text>
<text x="46.5" y="114.8">2</text>
<text x="57.3" y="115.6">2</text>
<text x="57.3" y="118.1">3</text>
<text x="99.2" y="118.1">9</text>
<text x="110.6" y="118.1">8</text>
<text x="46" y="122.7" transform="rotate(-90 46 122.7)">3</text>
<text x="57.3" y="125.7">1</text>
<text x="63" y="125">1</text>
<text x="68.1" y="125">2</text>
<text x="46.5" y="127.5">2</text>
<text x="57.3" y="128.3">2</text>
<text x="57.3" y="130.8">3</text>
<text x="98.7" y="127">11</text>
<text x="110.2" y="127">10</text>
<text x="10.4" y="135.9">C</text>
<text x="46" y="135.4" transform="rotate(-90 46 135.4)">3</text>
<text x="63" y="137.7">1</text>
<text x="68.1" y="137.7">2</text>
<text x="98.7" y="135.9">13</text>
<text x="110.2" y="135.9">12</text>
<text x="285.4" y="135.9">C</text>
<text x="46.5" y="140.2">2</text>
<text x="57.3" y="138.4">1</text>
<text x="57.3" y="141">2</text>
<text x="57.3" y="143.5">3</text>
<text x="46" y="148.1" transform="rotate(-90 46 148.1)">3</text>
<text x="101.3" y="146" transform="rotate(-90 101.3 146)">14</text>
<text x="46.5" y="152.9">2</text>
<text x="57.3" y="151.1">1</text>
<text x="57.3" y="153.7">2</text>
<text x="63" y="150.4">1</text>
<text x="68.1" y="150.4">2</text>
<text x="57.3" y="156.2">3</text>
<text x="62" y="162" transform="rotate(-90 62 162)">6</text>
<text x="64.5" y="162" transform="rotate(-90 64.5 162)">5</text>
<text x="67.1" y="162" transform="rotate(-90 67.1 162)">4</text>
<text x="101.3" y="165.8" transform="rotate(-90 101.3 165.8)">7</text>
<text x="62" y="169.6" transform="rotate(-90 62 169.6)">1</text>
<text x="64.5" y="169.6" transform="rotate(-90 64.5 169.6)">2</text>
<text x="67.1" y="169.6" transform="rotate(-90 67.1 169.6)">3</text>
<text x="46" y="176" transform="rotate(-90 46 176)">3</text>
<text x="57.3" y="176.5">1</text>
<text x="57.3" y="179.1">2</text>
<text x="135.4" y="179.1">1</text>
<text x="139.4" y="176.6" transform="rotate(-90 139.4 176.6)">5</text>
<text x="10.4" y="185.9">D</text>
<text x="46.5" y="180.8">2</text>
<text x="57.3" y="181.6">3</text>
<text x="57.3" y="184.1">4</text>
<text x="135.4" y="184.1">3</text>
<text x="148.1" y="181.6">4</text>
<text x="285.4" y="185.9">D</text>
<text x="139.4" y="188.1" transform="rotate(-90 139.4 188.1)">2</text>
<text x="43.3" y="193.5">1</text>
<text x="48.4" y="193.5">2</text>
<text x="35" y="199.9">1</text>
<text x="85" y="199.9">2</text>
<text x="135" y="199.9">3</text>
<text x="185" y="199.9">4</text>
<text x="235" y="199.9">5</text>
<text x="285" y="199.9">6</text>
</g>
<g font-size="1.8">
<text x="53.3" y="15.2">3V3</text>
<text x="59.7" y="22.9">E3V3</text>
<text x="59.7" y="20.3">E5V</text>
<text x="97.8" y="20.3">3V3</text>
<text x="54.6" y="25.4">5V</text>
<text x="109.2" y="59.7">5V</text>
<text x="44.4" y="81.3">E3V3</text>
<text x="59.7" y="88.9">GND</text>
<text x="44.4" y="91.4">E5V</text>
<text x="44.4" y="95.2">E3V3</text>
<text x="46" y="90.9" transform="rotate(-90 46 90.9)">1</text>
<text x="44.4" y="105.4">E5V</text>
<text x="44.4" y="107.9">E3V3</text>
<text x="46" y="104.9" transform="rotate(-90 46 104.9)">1</text>
<text x="59.7" y="102.9">GND</text>
<text x="44.4" y="118.1">E5V</text>
<text x="46" y="117.6" transform="rotate(-90 46 117.6)">1</text>
<text x="59.7" y="115.6">GND</text>
<text x="44.4" y="120.6">E3V3</text>
<text x="44.4" y="130.8">E5V</text>
<text x="46" y="130.3" transform="rotate(-90 46 130.3)">1</text>
<text x="59.7" y="128.3">GND</text>
<text x="44.4" y="133.3">E3V3</text>
<text x="44.4" y="143.5">E5V</text>
<text x="46" y="143" transform="rotate(-90 46 143)">1</text>
<text x="59.7" y="141">GND</text>
<text x="110.5" y="142.2">3V3</text>
<text x="44.4" y="146">E3V3</text>
<text x="46" y="155.7" transform="rotate(-90 46 155.7)">1</text>
<text x="59.7" y="153.7">GND</text>
<text x="44.4" y="156.2">E5V</text>
<text x="44.4" y="174">E3V3</text>
<text x="139.7" y="174">3V3</text>
<text x="44.4" y="184.1">E5V</text>
<text x="46" y="183.6" transform="rotate(-90 46 183.6)">1</text>
<text x="59.7" y="181.6">GND</text>
<text x="113.7" y="184.1">3V3</text>
<text x="42.5" y="191.8">E5V</text>
</g>
<g font-size="1.8" fill="#848400">
<text x="39" y="23.7">3V3_LIMIT_IN</text>
<text x="40" y="21.2">5V_LIMIT_IN</text>
<text x="44.7" y="18.7">3V3_IN</text>
<text x="74.3" y="20.3" transform="rotate(-90 74.3 20.3)">RST</text>
<text x="45.6" y="26.3">5V_IN</text>
<text x="166.6" y="35.2">T1</text>
<text x="166.6" y="37.7">T2</text>
<text x="166.6" y="40.3">T3</text>
<text x="166.6" y="42.8">T4</text>
<text x="114.6" y="92.3">ESXP</text>
<text x="114.6" y="101.2">ESXN</text>
<text x="114.6" y="110.1">ESYP</text>
<text x="114.6" y="119">ESYN</text>
<text x="114.6" y="127.9">ESZP</text>
<text x="114.6" y="136.8">ESZN</text>
<text x="61.2" y="177.4">VMOT_IN</text>
<text x="62.9" y="175.5">GND</text>
<text x="151.4" y="182.5">PROBE</text>
</g>
<g font-size="1.8" fill="#008484">
<text x="55.1" y="28.9">TPD4E1U06DCKR</text>
<text x="66.4" y="26.3">U11</text>
<text x="100.3" y="25.2">RN3</text>
<text x="100.4" y="27.5">4.7k</text>
<text x="103.7" y="28.4">RN4</text>
<text x="131.3" y="28.2">LMV324</text>
<text x="132.4" y="25.9">U12A</text>
<text x="158.3" y="29.7">RN9</text>
<text x="103.7" y="30.8">4.7k</text>
<text x="129.7" y="32.6">+</text>
<text x="158.3" y="32">4.7k</text>
<text x="40.2" y="40.3">Conn_01x02</text>
<text x="48.1" y="38">J21</text>
<text x="68" y="40.4">C49</text>
<text x="74.4" y="37.1">GND</text>
<text x="131.3" y="40.9">LMV324</text>
<text x="132.4" y="38.6">U12B</text>
<text x="56.6" y="44.7">GND</text>
<text x="67.9" y="42.7">1u</text>
<text x="129.7" y="45.3">+</text>
<text x="40.2" y="53">Conn_01x02</text>
<text x="48.1" y="50.7">J22</text>
<text x="68" y="53.1">C50</text>
<text x="100.6" y="49.2">TH1</text>
<text x="107.3" y="51.6">1u</text>
<text x="107.3" y="49.3">C52</text>
<text x="131.3" y="53.6">LMV324</text>
<text x="132.4" y="51.3">U12C</text>
<text x="56.6" y="57.4">GND</text>
<text x="67.9" y="55.4">1u</text>
<text x="101.7" y="55.6">NT11</text>
<text x="102.3" y="58">Net-Tie_2</text>
<text x="129.7" y="58">+</text>
<text x="40.2" y="65.7">Conn_01x02</text>
<text x="48.1" y="63.4">J23</text>
<text x="68" y="65.8">C51</text>
<text x="98.5" y="63.7">GND</text>
<text x="132.4" y="64">U12D</text>
<text x="56.6" y="70.1">GND</text>
<text x="67.9" y="68.1">1u</text>
<text x="106" y="66.1" transform="rotate(-90 106 66.1)">V+</text>
<text x="107.2" y="67.1">U12E C53</text>
<text x="107.2" y="69.4">LMV324</text>
<text x="112.4" y="69.4">1u</text>
<text x="129.7" y="70.7">+</text>
<text x="131.3" y="66.3">LMV324</text>
<text x="62.9" y="75.2">GND</text>
<text x="74" y="77.1">U14</text>
<text x="55.2" y="81.8">J24</text>
<text x="55.3" y="81.9">SolderJumper_2_Bridged</text>
<text x="62.7" y="79.7">TPD4E1U06DCKR</text>
<text x="64.5" y="79.5">JP9</text>
<text x="103.6" y="80.3">GND</text>
<text x="18.1" y="88.3">SolderJumper_3_Bridged12</text>
<text x="39.3" y="86">JP1</text>
<text x="51.5" y="84.1">Conn_01x03</text>
<text x="71.9" y="87.4">R33</text>
<text x="72" y="89.7">10k</text>
<text x="82" y="87.9">GND</text>
<text x="87.3" y="87.1">R43</text>
<text x="87.9" y="89.4">1k</text>
<text x="101.7" y="86.6">74LCX07</text>
<text x="103.1" y="84.3">U15A</text>
<text x="55.2" y="95.8">J25</text>
<text x="55.3" y="95.8">SolderJumper_2_Bridged</text>
<text x="64" y="93.5">JP10</text>
<text x="79.4" y="95">C54</text>
<text x="101.7" y="95.5">74LCX07</text>
<text x="103.1" y="93.2">U15B</text>
<text x="39.3" y="100">JP2</text>
<text x="51.5" y="98.1">Conn_01x03</text>
<text x="71.9" y="101.4">R35</text>
<text x="79.6" y="97.3">100n</text>
<text x="88.5" y="96">R44</text>
<text x="89.2" y="98.3">1k</text>
<text x="18.1" y="102.3">SolderJumper_3_Bridged12</text>
<text x="64" y="106.2">JP11</text>
<text x="72" y="103.7">10k</text>
<text x="74.4" y="104.4">GND</text>
<text x="92.4" y="104.9">R45</text>
<text x="93" y="107.2">1k</text>
<text x="101.7" y="104.4">74LCX07</text>
<text x="103.1" y="102.1">U15C</text>
<text x="39.3" y="112.7">JP3</text>
<text x="51.5" y="110.8">Conn_01x03</text>
<text x="55.2" y="108.5">J26</text>
<text x="55.3" y="108.5">SolderJumper_2_Bridged</text>
<text x="79.4" y="109">C55</text>
<text x="79.6" y="111.3">100n</text>
<text x="101.7" y="113.3">74LCX07</text>
<text x="103.1" y="111">U15D</text>
<text x="18.1" y="115">SolderJumper_3_Bridged12</text>
<text x="64" y="118.9">JP12</text>
<text x="71.9" y="114.1">R36</text>
<text x="72" y="116.4">10k</text>
<text x="103.2" y="119.9">U15E</text>
<text x="39.3" y="125.4">JP4</text>
<text x="51.5" y="123.5">Conn_01x03</text>
<text x="55.2" y="121.2">J27</text>
<text x="55.3" y="121.2">SolderJumper_2_Bridged</text>
<text x="79.4" y="121.7">C56</text>
<text x="79.6" y="124">100n</text>
<text x="101.7" y="122.2">74LCX07</text>
<text x="18.1" y="127.7">SolderJumper_3_Bridged12</text>
<text x="64" y="131.6">JP13</text>
<text x="71.9" y="126.8">R37</text>
<text x="72" y="129.1">10k</text>
<text x="82.2" y="126.5">R40</text>
<text x="82.9" y="128.8">1k</text>
<text x="101.7" y="131.1">74LCX07</text>
<text x="103.3" y="128.8">U15F</text>
<text x="51.5" y="136.2">Conn_01x03</text>
<text x="55.2" y="133.9">J28</text>
<text x="55.3" y="133.9">SolderJumper_2_Bridged</text>
<text x="79.4" y="134.4">C57</text>
<text x="79.6" y="136.7">100n</text>
<text x="18.1" y="140.4">SolderJumper_3_Bridged12</text>
<text x="39.3" y="138.1">JP5</text>
<text x="71.9" y="139.5">R38</text>
<text x="72" y="141.8">10k</text>
<text x="82.2" y="139.2">R41</text>
<text x="82.9" y="141.5">1k</text>
<text x="51.5" y="148.9">Conn_01x03</text>
<text x="55.2" y="146.6">J29</text>
<text x="55.3" y="146.6">SolderJumper_2_Bridged</text>
<text x="64" y="144.3">JP14</text>
<text x="79.4" y="147.1">C58</text>
<text x="79.6" y="149.4">100n</text>
<text x="113.6" y="148.1">1u</text>
<text x="113.7" y="145.8">C61</text>
<text x="18.1" y="153.1">SolderJumper_3_Bridged12</text>
<text x="39.3" y="150.8">JP6</text>
<text x="71.9" y="152.2">R39</text>
<text x="72" y="154.5">10k</text>
<text x="82.2" y="151.9">R42</text>
<text x="82.9" y="154.2">1k</text>
<text x="102.2" y="152.3" transform="rotate(-90 102.2 152.3)">VCC</text>
<text x="108.7" y="155.2">GND</text>
<text x="79.4" y="159.8">C59</text>
<text x="102.2" y="161.8" transform="rotate(-90 102.2 161.8)">GND</text>
<text x="107.9" y="157">74LCX07</text>
<text x="43.7" y="167.3">TPD4E1U06DCKR</text>
<text x="54.9" y="164.8">U13</text>
<text x="79.6" y="162.1">100n</text>
<text x="55.2" y="172">J31</text>
<text x="74.4" y="169.2">GND</text>
<text x="99.8" y="173">GND</text>
<text x="39.3" y="178.7">JP8</text>
<text x="51.5" y="174.3">Conn_01x04</text>
<text x="82.2" y="179.8">R47</text>
<text x="100" y="179.8">R50</text>
<text x="119" y="179.8">R97</text>
<text x="137.3" y="180">+</text>
<text x="143.8" y="178.7">U24</text>
<text x="18.1" y="181">SolderJumper_3_Bridged12</text>
<text x="82.1" y="182.1">7.1k</text>
<text x="100.6" y="182.1">1k</text>
<text x="118.9" y="182.1">8.2k</text>
<text x="140.3" y="180.4" transform="rotate(-90 140.3 180.4)">V+</text>
<text x="52.3" y="187.1">D31</text>
<text x="53.3" y="189.4">D</text>
<text x="59.5" y="187.6">R34</text>
<text x="60.9" y="189.9">1k</text>
<text x="79.4" y="187.7">C60</text>
<text x="79.6" y="190">100n</text>
<text x="89.6" y="189.9">1k</text>
<text x="89.7" y="187.6">R48</text>
<text x="97.5" y="187.7">D3</text>
<text x="97.6" y="190">LESD8D3.3CAT5G</text>
<text x="126.5" y="189.9">1k</text>
<text x="126.5" y="187.6">R98</text>
<text x="143.8" y="186.4">LMV331</text>
<text x="35.6" y="195.5">SolderJumper_2_Bridged</text>
<text x="44.8" y="197.8">JP7</text>
<text x="74.4" y="197.1">GND</text>
<text x="85.8" y="197.1">GND</text>
<text x="122.6" y="197.1">GND</text>
<text x="137.9" y="194.6">GND</text>
</g>
<g font-size="1.8" fill="#008400">
<text x="62.9" y="49.8">GND</text>
<text x="62.9" y="62.5">GND</text>
<text x="74.4" y="118.4">GND</text>
<text x="74.4" y="131.1">GND</text>
<text x="74.4" y="143.8">GND</text>
<text x="74.4" y="156.5">GND</text>
</g>
<g font-size="1.8" fill="#0000c2">
<text x="105.4" y="167.3">Set comparator threshold to 0.359V.</text>
<text x="105.4" y="169.4">The output is 3.3V if input pin is between 2.9V and 26V (nominal 24V).</text>
<text x="105.4" y="171.4">The output is 0V if input pin is below 2.9V.</text>
</g>
</svg>
